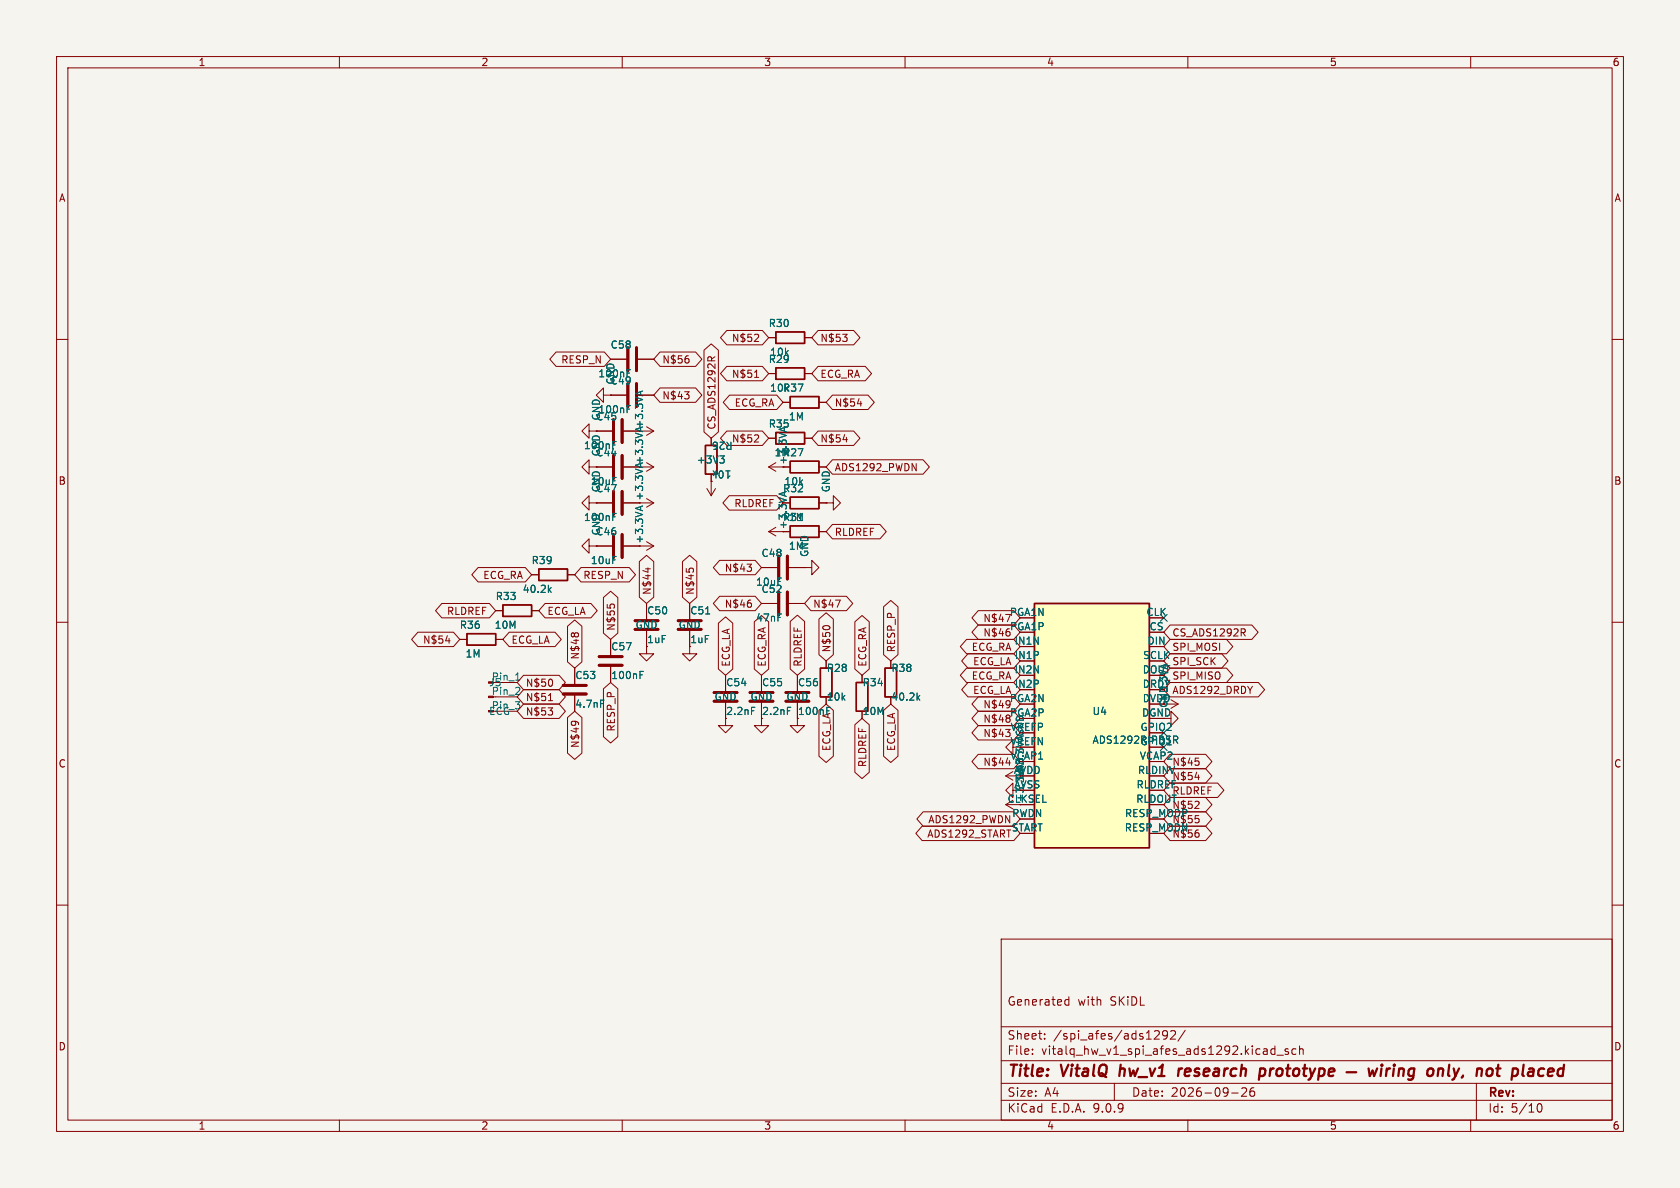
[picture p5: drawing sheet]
<svg xmlns="http://www.w3.org/2000/svg" width="297mm" height="210mm" viewBox="0 0 297 210" stroke-linecap="round" stroke-linejoin="round" font-family="sans-serif">
<path d="M0 0h297v210h-297z" fill="#f5f4ef" stroke="#f5f4ef" stroke-width=".18"/>
<g fill="none" stroke="#840000" stroke-width=".18">
<path d="M10 10h277v190h-277zM12 12h273v186h-273zM60 10v2M110 10v2M160 10v2M210 10v2M260 10v2M135.9 59.7h1.3M142.2 59.7h1.3M10 60h2M104.1 76.2v-1.3l-1.2 1.3 1.2 1.3v-1.3h1.3M105.4 76.2h.1"/>
<path d="M105.4 76.2h2.8M106.7 69.9v-1.3l-1.3 1.3 1.3 1.2v-1.2h1.2M107.9 69.9h.1M107.9 63.5h2.8M107.9 69.9h2.8M110.2 76.2h5.4M112.8 63.5h2.8M112.8 69.9h2.8M114.3 75.4l1.3 .8M115.6 76.2l-1.3 .8M125.7 77.5v1.2M135.9 66h1.3"/>
<path d="M135.9 77.5h1.3M138.4 71.1h1.3M142.2 66h1.3M142.2 77.5h1.3M144.8 71.1h1.2M285 60h2M104.1 88.9v-1.3l-1.2 1.3 1.2 1.3v-1.3h1.3M104.1 96.5v-1.2l-1.2 1.2 1.2 1.3v-1.3h1.3M104.1 82.6v-1.3l-1.2 1.3 1.2 1.2v-1.2h1.3M105.4 88.9h.1M105.4 96.5h.1M105.4 82.6h.1"/>
<path d="M105.4 96.5h2.8M105.4 88.9h2.8M105.4 82.6h2.8M110.2 96.5h5.4M110.2 88.9h5.4M110.2 82.6h5.4M114.3 95.8l1.3 .7M114.3 81.8l1.3 .8M114.3 88.1l1.3 .8M115.6 96.5l-1.3 .8M115.6 82.6l-1.3 .7M115.6 88.9l-1.3 .8"/>
<path d="M125 86.4l.7 1.2M125.7 85.1h.1M125.7 83.8v3.8M126.5 86.4l-.8 1.2M135.9 82.6h2.5M135.9 82.6l1.3 .7M135.9 94l1.3 .7M135.9 94h2.5M137.2 81.8l-1.3 .8M137.2 93.2l-1.3 .8M144.8 88.9h1.2M144.8 82.6h1.2"/>
<path d="M144.8 94h1.2M146 88.9h1.3v-1.3l1.3 1.3-1.3 1.3v-1.3M146 88.9h.1M10 110h2M81.3 113h1.2M87.6 113h1.3M87.6 108h1.3M94 108h1.2M94 101.6h1.2M100.3 101.6h1.3M101.6 118.1v2.8M107.9 113v2.8"/>
<path d="M107.9 117.9v2.8M114.3 106.7v2.8M114.3 111.5v2.8M134.6 106.7h2.8M134.6 100.3h2.8M134.6 119.4v2.8M139.4 106.7h2.8M139.4 100.3h2.8M142.2 100.3h1.3v-1.2l1.3 1.2-1.3 1.3v-1.3M142.2 100.3h.1M146 116.8v1.3M152.4 119.4v1.3"/>
<path d="M157.5 116.8v1.3M285 110h2M87.6 120.7h3.8M87.6 123.2h3.8M87.6 125.7h3.8M101.6 122.9v2.8M128.3 127v1.3h1.2l-1.2 1.2-1.3-1.2h1.3M134.6 124.2v2.8M177.8 137.2l1.3 .7M177.8 137.2h2.5M179.1 139.7v-1.3l-1.3 1.3 1.3 1.3v-1.3h1.2M179.1 132.1v-1.3l-1.3 1.3 1.3 1.3v-1.3h1.2"/>
<path d="M179.1 136.4l-1.3 .8M205.7 124.5h2.6M207 123.7l1.3 .8M208.3 124.5l-1.3 .7M177.8 142.2l1.3 .8M10 160h2M177 166h108v32h-108zM188.4 177.6h.6M188.4 176.8h.6M189 176.2v1.5M285 160h2M60 198v2"/>
<path d="M110 198v2M160 198v2M177 194.5h108M177 191.5h108M177 187.5h108M177 181.5h108M182.5 186.3v.1M182.5 185.5v.1M184.7 183.6v.1M184.7 182.8v.1M197 191.5v3M204.3 182.2l.5 .1 .2 .3-1 1.1h1"/>
<path d="M206.4 182.8l-.3 .3h-.3l-.3-.3 .2-.5 .4-.1 .2 .1a.99 .99 0 0 1-.3 1.4h-.3M207 182.3l.5-.1 .2 .1 .1 .3-.9 1.1h.9M209.5 182.1l-1.3 2M210 198v2M217.7 193.2h1.2M219.5 192.4l.6-.1 .2 .1 .1 .3-.9 1.1h.9M221.7 192.3a.59 .59 0 0 0-.7 .6v.6l.1 .2 .4 .1 .2-.1 .1-.5-.1-.3h-.5l-.2 .3M224.7 186.1l.3 .3 .4-.1M225.4 184.9v1.5M225.4 185.5l-.4-.1-.3 .3M225.7 186.5h1.2M227.7 185.5l-.3-.1-.2 .2v.2l.5 .2v.3h-.5"/>
<path d="M229.1 185.5l-.4-.1-.3 .3v.4l.1 .2h.6M229.7 185.5l.3-.1 .3 .1 .1 .9M229.7 184.9v1.5M260 198v2M261 191.5v6.5M271.7 195.7l.2-.5 .2-.1a.81 .81 0 0 1 .6 .6 .81 .81 0 0 1-.3 .8h-.4l-.3-.5"/>
</g>
<g fill="none" stroke="#840000" stroke-width=".4">
<path d="M198.1 188.2l-.2 2M208.4 188.9l-.1 1.3M209 188.9l-.4 .1-.2 .3M222.8 189l.2-.1 .6 .1 .1 .3-.1 .5a.66 .66 0 0 1-1 .3M222.8 188.9l-.2 2M238.1 189.5h1.7M241.9 188.9l.3 1.3 .5-.9 .2 .9 .6-1.3M244.2 188.9l-.1 1.3M244.3 188.2v.2M244.3 188.2l-.1 .1 .1 .1M244.3 188.2l.1 .1-.1 .1M245.2 188.9l-.2 1.3"/>
<path d="M245.8 188.9l-.4 .1-.3 .3M246.4 188.9l-.1 1.3M246.5 188.2v.2M246.5 188.2l-.1 .1 .1 .1M246.5 188.2l.1 .1-.1 .1M247.3 189.1a.49 .49 0 0 1 .9 .1l-.1 1M247.4 188.9l-.2 1.3M250 189a.66 .66 0 0 0-1 .3v.5l.1 .3 .2 .1 .6-.1M250 188.9l-.2 1.6a.6 .6 0 0 1-.9 .3M252.5 189.1a.52 .52 0 0 1 .5-.2 .52 .52 0 0 1 .4 .4l-.1 .5a.55 .55 0 0 1-.5 .4 .55 .55 0 0 1-.5-.4zM254.3 189.1a.49 .49 0 0 1 .8 .1l-.1 1M254.3 188.9l-.1 1.3"/>
<path d="M256.2 188.2l-.2 1.7 .3 .3M264.5 188.9h.8M264.9 188.2l-.2 1.7v.2l.4 .1M272.1 190.1l.2 .1 .5-.1M272.2 189l.2-.1 .6 .1"/>
</g>
<g fill="none" stroke="#840000" stroke-width=".51">
<path d="M108.5 74.2v4M110 74.2v4M111 61.5v4M111 67.8v4.1M112.5 61.5v4M112.5 67.8v4.1M108.5 80.5v4.1M108.5 86.9v4M108.5 94.5v4.1M110 80.5v4.1M110 86.9v4M110 94.5v4.1"/>
<path d="M137.7 98.3v4.1M139.2 98.3v4.1M105.9 116.1h4.1M105.9 117.6h4.1M112.3 109.7h4M112.3 111.3h4M137.7 104.6v4.1M139.2 104.6v4.1M99.6 121.2h4M99.6 122.7h4M132.6 122.4h4.1M132.6 124h4.1"/>
</g>
<g fill="none" stroke="#840000" stroke-width=".25">
<path d="M137.2 58.7h5v2h-5zM124.7 78.7h2v5.1h-2zM137.2 65h5v2.1h-5zM137.2 76.5h5v2h-5zM139.7 70.1h5.1v2h-5.1zM139.7 81.5h5.1v2.1h-5.1zM139.7 87.9h5.1v2h-5.1zM139.7 93h5.1v2h-5.1zM82.5 112h5.1v2h-5.1zM88.9 106.9h5.1v2.1h-5.1zM95.2 100.6h5.1v2h-5.1zM145 118.1h2.1v5.1h-2.1z"/>
<path d="M156.5 118.1h2v5.1h-2zM151.4 120.7h2v5h-2z"/>
</g>
<g fill="none" stroke="#006464" stroke-width=".18">
<path d="M108.3 78.7h.4M108.3 78h.6M110.9 66h.4M110.9 65.3h.6M110.9 72.3h.4M110.9 71.7h.6M113.2 69.2v.6M113.6 69.1l-1.3 .4M108.3 91.4h.4M108.3 90.7h.6M113.2 89.6v.6M113.6 89.4l-1.3 .5"/>
<path d="M127.2 80.6h.8l-.4 .5M127.8 81.1l.2 .2v.3l-.2 .3M139 86.9l-1.3 .4M97.1 104.2l.3 .5M97.4 103.9l-.4 .5M113.1 119.3h.5M113.1 118.7h.6M91.1 122.8h.8M91.2 120.2h.7M91.8 121.6v.4M106.2 123.8h.6M139.2 125h.6"/>
<path d="M162.2 123.3l.4 .5M162.6 122.9l-.5 .5"/>
</g>
<path d="M86.4 123.1h.8v.2h-.8z" fill="#840000" stroke="#840000" stroke-width=".18"/>
<path d="M182.9 106.7h20.3v43.2h-20.3z" fill="#ffffc2"/>
<path d="M182.9 106.7h20.3v43.2h-20.3z" fill="none" stroke="#840000" stroke-width=".25"/>
<g fill="none" stroke="#006464" stroke-width=".18">
<path d="M108.3 78.7h.4M108.3 78h.6M110.9 66h.4M110.9 65.3h.6M110.9 72.3h.4M110.9 71.7h.6M113.2 69.2v.6M113.6 69.1l-1.3 .4M108.3 91.4h.4M108.3 90.7h.6M113.2 89.6v.6M113.6 89.4l-1.3 .5"/>
<path d="M127.2 80.6h.8l-.4 .5M127.8 81.1l.2 .2v.3l-.2 .3M139 86.9l-1.3 .4M97.1 104.2l.3 .5M97.4 103.9l-.4 .5M113.1 119.3h.5M113.1 118.7h.6M124.8 108.5h.7M106.2 123.8h.6M132.9 125h.6M139.2 125h.6M146.2 125h.6"/>
<path d="M162.2 123.3l.4 .5M162.6 122.9l-.5 .5M207.5 130.1h.5l.2 .3-.1 .3-.6 .1M207.8 130.8l.4 .6"/>
</g>
<g fill="none" stroke="#840000" stroke-width=".18">
<path d="M128.5 58.4h6.3l1.1 1.3-1.1 1.3h-6.3l-1.1-1.3zM134.1 59.2v.4M135.9 59.7h1.3M142.2 59.7h1.3M144.6 58.4h6.3l1.1 1.3-1.1 1.3h-6.3l-1.1-1.3zM149 59.1h.8l-.5 .5M149.7 59.7v.5M98.3 62.2h8.5l1.1 1.3-1.1 1.3h-8.5l-1.1-1.3zM105.4 76.2h.1M105.4 76.2h2.8M107.9 69.9h.1M107.9 63.5h2.8"/>
<path d="M107.9 69.9h2.8M110.2 76.2h2.8M112.8 63.5h2.8M112.8 69.9h2.8M116.7 68.6h6.3l1.1 1.3-1.1 1.2h-6.3l-1.1-1.2zM116.7 62.2h6.3l1.1 1.3-1.1 1.3h-6.3l-1.1-1.3zM121 69.3h.8l-.4 .4M121.8 69.9v.5M121.8 63.5v.5M124.5 61.9l1.2-1.1 1.3 1.1v14.5l-1.3 1.1-1.2-1.1zM125.1 63.3l.3-.2h.3l.1 .2M125.7 77.5v1.2"/>
<path d="M126.4 63.1l-.6 .4M128.5 64.8h6.3l1.1 1.2-1.1 1.3h-6.3l-1.1-1.3zM128.5 76.2h6.3l1.1 1.3-1.1 1.2h-6.3l-1.1-1.2zM129 69.8h8.3l1.1 1.3-1.1 1.3h-8.3l-1.1-1.3zM133.3 60.4h.8M133.3 78.1h.8M133.4 66.7h.7M134.1 77v.4M135.9 66h1.3M135.9 77.5h1.3M138.4 71.1h1.3M142.2 66h1.3"/>
<path d="M142.2 77.5h1.3M144.6 76.2h6.3l1.1 1.3-1.1 1.2h-6.3l-1.1-1.2zM144.6 64.8h8.4l1.1 1.2-1.1 1.3h-8.4l-1.1-1.3zM144.8 71.1h1.2M147.2 69.8h6.3l1.1 1.3-1.1 1.3h-6.3l-1.2-1.3zM149 77.7h.8M151.6 71.4h.8M105.4 82.6h.1M105.4 88.9h.1M105.4 96.5h.1M105.4 82.6h2.8M105.4 88.9h2.8"/>
<path d="M105.4 96.5h2.8M110.2 82.6h2.8M110.2 88.9h2.8M110.2 96.5h2.8M113 99.3l1.3-1.1 1.3 1.1v6.3l-1.3 1.1-1.3-1.1zM120.6 99.3l1.3-1.1 1.3 1.1v6.3l-1.3 1.1-1.3-1.1zM125.7 85.1h.1M125.7 83.8v1.3M127.2 99.1h6.3l1.1 1.2-1.1 1.3h-6.3l-1.1-1.3zM128.9 87.6h8.4l1.1 1.3-1.1 1.3h-8.4l-1.1-1.3zM132.1 99.7h.7l-.4 .5M144.8 94h1.2"/>
<path d="M144.8 82.6h1.2M144.8 88.9h1.2M146 88.9h.1M147.2 81.3h16l1.1 1.3-1.1 1.2h-16l-1.2-1.2zM147.2 92.7h8.4l1.1 1.3-1.1 1.3h-8.4l-1.2-1.3zM161.2 82l.8 1.2v-1.2M73.9 111.8h6.3l1.1 1.2-1.1 1.3h-6.3l-1.1-1.3zM78.1 106.7h8.4l1.1 1.3-1.1 1.2h-8.4l-1.1-1.2zM78.8 113.3h.8M81.3 113h1.2M84.5 100.3h8.4l1.1 1.3-1.1 1.3h-8.4l-1.1-1.3zM87.6 108h1.3"/>
<path d="M87.6 113h1.3M90 111.8h8.1l1.1 1.2-1.1 1.3h-8.1l-1.1-1.3zM92.6 119.4h6.2l1.2 1.3-1.2 1.2h-6.2l-1.2-1.2zM94 108h1.2M94 101.6h1.2M96.4 106.7h8.1l1.1 1.3-1.1 1.2h-8.1l-1.2-1.2zM100.3 110.7l1.3-1.1 1.3 1.1v6.3l-1.3 1.1-1.3-1.1zM100.3 101.6h1.3M101.1 111.9h.3M101.6 118.1v2.8M101.7 111.9h.4M102.7 100.3h8.5l1.2 1.3-1.2 1.3h-8.5l-1.1-1.3z"/>
<path d="M106.7 105.6l1.2-1.1 1.3 1.1v6.3l-1.3 1.1-1.2-1.1zM107.9 113v2.8M107.9 117.9v2.8M108 106.8h.5M114.3 111.5v4.1h1.3l-1.3 1.2-1.3-1.2h1.3M114.3 106.7v2.8M114.5 100.4v.8M121.9 111.5v4.1h1.3l-1.3 1.2-1.3-1.2h1.3M121.9 106.7v2.8M121.9 100.5h.6M127 110.2l1.3-1.1 1.2 1.1v8.1l-1.2 1.1-1.3-1.1zM127.2 105.4h6.3l1.1 1.3-1.1 1.3h-6.3l-1.1-1.3z"/>
<path d="M128.3 119.4v2.8M132.8 106.7v.5M132.8 100.3v.6M133.3 109.9l1.3-1.1 1.3 1.1v8.4l-1.3 1.1-1.3-1.1zM134.6 119.4v2.8M134.6 106.7h2.8M134.6 100.3h2.8M139.4 106.7h2.8M139.4 100.3h2.8M139.7 109.9l1.3-1.2 1.2 1.2v8.4l-1.2 1.1-1.3-1.1zM141 119.4v2.8M142.2 100.3h.1"/>
<path d="M143.4 105.4h6.2l1.2 1.3-1.2 1.3h-6.2l-1.2-1.3zM144.8 109.4l1.2-1.1 1.3 1.1v6.3l-1.3 1.1-1.2-1.1zM145.7 110.7h.8M146 116.8v1.3M147.7 106.1h.8l-.5 1.3M151.1 109.9l1.3-1.1 1.3 1.1v8.4l-1.3 1.1-1.3-1.1zM152.4 119.4v1.3M156.2 107.3l1.3-1.2 1.3 1.2v8.4l-1.3 1.1-1.3-1.1zM157.5 116.8v1.3M170.9 118.1h8.3l1.1 1.3-1.1 1.3h-8.3l-1.1-1.3zM170.9 113h8.3l1.1 1.3-1.1 1.3h-8.3l-1.1-1.3zM171.1 115.6h8.1l1.1 1.2-1.1 1.3h-8.1l-1.1-1.3z"/>
<path d="M172.9 110.5h6.3l1.1 1.3-1.1 1.2h-6.3l-1.1-1.2zM172.9 107.9h6.3l1.1 1.3-1.1 1.3h-6.3l-1.1-1.3zM177.8 108.6h.8l-.5 1.3M178.6 111.9l-.1 .4M206.9 110.5h14.4l1.1 1.3-1.1 1.2h-14.4l-1.2-1.2zM206.9 113h9.9l1.1 1.3-1.1 1.3h-9.9l-1.2-1.3zM206.9 118.1h9.9l1.1 1.3-1.1 1.3h-9.9l-1.2-1.3zM206.9 115.6h9.1l1.1 1.2-1.1 1.3h-9.1l-1.2-1.3zM219.7 111.8l.5 .6M219.9 111.2l.3 .2-.1 .3-.2 .1M92.6 121.9h6.2l1.2 1.3-1.2 1.3h-6.2l-1.2-1.3zM92.6 124.5h6.2l1.2 1.2-1.2 1.3h-6.2l-1.2-1.3z"/>
<path d="M96.9 125.1h.8l-.4 .5M97 123.9h.7M97.6 120.3v.8M97.6 125.7v.6M100.3 126.8l1.3-1.1 1.3 1.1v6.3l-1.3 1.1-1.3-1.1zM101.1 127.6h.9M101.5 127.5l.2 .1M101.6 122.9v2.8M106.7 121.8l1.2-1.1 1.3 1.1v8.4l-1.3 1.1-1.2-1.1zM128.3 124.2v2.8M134.6 124.2v4.1h1.3l-1.3 1.2-1.3-1.2h1.3M141 124.2v4.1h1.2l-1.2 1.2-1.3-1.2h1.3"/>
<path d="M144.8 125.6l1.2-1.1 1.3 1.1v8.1l-1.3 1.1-1.2-1.1zM151.1 128.1l1.3-1.1 1.3 1.1v8.4l-1.3 1.1-1.3-1.1zM156.2 125.6l1.3-1.1 1.3 1.1v8.1l-1.3 1.1-1.3-1.1zM171.1 120.6h8.1l1.1 1.3-1.1 1.3h-8.1l-1.1-1.3zM172.9 128.3h6.3l1.1 1.2-1.1 1.3h-6.3l-1.1-1.3zM172.9 125.7h6.3l1.1 1.3-1.1 1.3h-6.3l-1.1-1.3zM172.9 123.2h6.3l1.1 1.3-1.1 1.2h-6.3l-1.1-1.2zM172.9 133.3h6.3l1.1 1.3-1.1 1.3h-6.3l-1.1-1.3zM177.8 128.9h.8M177.8 134.9h.8M178.6 127.2v.2M178.6 129.7v.3"/>
<path d="M205.7 127h1.3v-1.3l1.3 1.3-1.3 1.3v-1.3M206.9 133.3h6.2l1.2 1.3-1.2 1.3h-6.2l-1.2-1.3zM206.9 138.4h8.4l1.1 1.3-1.1 1.3h-8.4l-1.2-1.3zM206.9 135.9h6.2l1.2 1.3-1.2 1.2h-6.2l-1.2-1.2zM206.9 120.6h15.6l1.1 1.3-1.1 1.3h-15.6l-1.2-1.3zM211.3 137.4h.7M211.9 134.6v.6M221.4 121.3l-.4 .7M163 146h16.2l1.1 1.3-1.1 1.3h-16.2l-1.1-1.3zM163.2 143.5h16l1.1 1.3-1.1 1.3h-16l-1.1-1.3zM177.8 144.2l.7 1.3v-1.3M206.9 146h6.2l1.2 1.3-1.2 1.3h-6.2l-1.2-1.3z"/>
<path d="M206.9 143.5h6.2l1.2 1.3-1.2 1.3h-6.2l-1.2-1.3zM206.9 141h6.2l1.2 1.2-1.2 1.3h-6.2l-1.2-1.3zM211.2 142.9h.8M211.9 141.8v.4M211.9 144.8v.5M211.9 147.3v.6"/>
</g>
<path d="M119.9 109.7h4.1M119.9 111.3h4.1M126.2 122.4h4.1M126.2 124h4.1M138.9 122.4h4.1M138.9 124h4.1" fill="none" stroke="#840000" stroke-width=".51"/>
<path d="M205.1 108.6l1.2 1.2M206.3 108.6l-1.2 1.2M205.1 131.5l1.2 1.2M205.1 128.9l1.2 1.2M206.3 131.5l-1.2 1.2M206.3 128.9l-1.2 1.2" fill="none" stroke="#000084" stroke-width=".18"/>
<g font-size="2.8" fill="#840000">
<text x="178" y="190.9">Title:</text>
<text x="187.7" y="190.9">VitalQ</text>
<text x="198.7" y="190.9">hw_v1</text>
<text x="209.9" y="190.9">research</text>
<text x="225.1" y="190.9">prototype</text>
<text x="257.2" y="190.9">only,</text>
<text x="266.7" y="190.9">not</text>
<text x="273.8" y="190.9">placed</text>
</g>
<g font-size="2.1" fill="#840000">
<text x="178" y="178">Generated</text>
<text x="190.5" y="178">with</text>
<text x="196.3" y="178">SKiDL</text>
<text x="178" y="184">Sheet:</text>
<text x="186.2" y="184">/spi_afes/ads1292/</text>
<text x="178" y="186.7">File:</text>
<text x="184.1" y="186.7">vitalq_hw_v1_spi_afes_ads1292.kicad_sch</text>
<text x="178" y="196.9">KiCad</text>
<text x="178" y="194.1">Size:</text>
<text x="184.7" y="194.1">A4</text>
<text x="185.7" y="196.9">E.D.A.</text>
<text x="193.3" y="196.9">9.0.9</text>
<text x="200" y="194.1">Date:</text>
<text x="207" y="194.1">2026-09-26</text>
<text x="263" y="194.3">Rev:</text>
<text x="263" y="196.9">Id:</text>
<text x="267.1" y="196.9">5/10</text>
</g>
<g font-size="1.8" fill="#840000">
<text x="35" y="11.9">1</text>
<text x="85" y="11.9">2</text>
<text x="135" y="11.9">3</text>
<text x="185" y="11.9">4</text>
<text x="235" y="11.9">5</text>
<text x="285" y="11.9">6</text>
<text x="10.3" y="35.9">A</text>
<text x="285.3" y="35.9">A</text>
<text x="99.1" y="64.5">RESP_N</text>
<text x="117" y="64.5">N$56</text>
<text x="129.3" y="60.6">N$52</text>
<text x="144.9" y="60.6">N$53</text>
<text x="117" y="70.8">N$43</text>
<text x="129.3" y="67">N$51</text>
<text x="144.9" y="67">ECG_RA</text>
<text x="126.7" y="76" transform="rotate(-90 126.7 76)">CS_ADS1292R</text>
<text x="129.8" y="72.1">ECG_RA</text>
<text x="147.5" y="72.1">N$54</text>
<text x="113.9" y="82.2" transform="rotate(-90 113.9 82.2)">+3.3VA</text>
<text x="129.3" y="78.4">N$52</text>
<text x="139.3" y="82.2" transform="rotate(-90 139.3 82.2)">+3.3VA</text>
<text x="144.9" y="78.4">N$54</text>
<text x="147.5" y="83.5">ADS1292_PWDN</text>
<text x="10.3" y="85.9">B</text>
<text x="113.9" y="88.6" transform="rotate(-90 113.9 88.6)">+3.3VA</text>
<text x="129.7" y="89.9">RLDREF</text>
<text x="285.3" y="85.9">B</text>
<text x="139.3" y="93.7" transform="rotate(-90 139.3 93.7)">+3.3VA</text>
<text x="147.5" y="94.9">RLDREF</text>
<text x="113.9" y="96.2" transform="rotate(-90 113.9 96.2)">+3.3VA</text>
<text x="128" y="101.3">N$43</text>
<text x="85.3" y="102.6">ECG_RA</text>
<text x="103" y="102.6">RESP_N</text>
<text x="115.3" y="105.3" transform="rotate(-90 115.3 105.3)">N$44</text>
<text x="122.9" y="105.3" transform="rotate(-90 122.9 105.3)">N$45</text>
<text x="128" y="107.6">N$46</text>
<text x="143.7" y="107.6">N$47</text>
<text x="74.7" y="114">N$54</text>
<text x="78.9" y="108.9">RLDREF</text>
<text x="90.3" y="114">ECG_LA</text>
<text x="96.7" y="108.9">ECG_LA</text>
<text x="108.9" y="111.6" transform="rotate(-90 108.9 111.6)">N$55</text>
<text x="114.3" y="113.9">1uF</text>
<text x="121.9" y="113.9">1uF</text>
<text x="173.7" y="112.7">N$46</text>
<text x="173.7" y="110.2">N$47</text>
<text x="207.2" y="112.7">CS_ADS1292R</text>
<text x="102.6" y="116.7" transform="rotate(-90 102.6 116.7)">N$48</text>
<text x="129.2" y="118" transform="rotate(-90 129.2 118)">ECG_LA</text>
<text x="135.6" y="118" transform="rotate(-90 135.6 118)">ECG_RA</text>
<text x="141.9" y="118" transform="rotate(-90 141.9 118)">RLDREF</text>
<text x="147" y="115.4" transform="rotate(-90 147 115.4)">N$50</text>
<text x="153.4" y="118" transform="rotate(-90 153.4 118)">ECG_RA</text>
<text x="158.4" y="115.4" transform="rotate(-90 158.4 115.4)">RESP_P</text>
<text x="171.7" y="115.3">ECG_RA</text>
<text x="171.9" y="117.8">ECG_LA</text>
<text x="207.2" y="115.3">SPI_MOSI</text>
<text x="207.2" y="117.8">SPI_SCK</text>
<text x="92.9" y="121.6">N$50</text>
<text x="92.9" y="124.1">N$51</text>
<text x="146.1" y="124.1">10k</text>
<text x="157.5" y="124.1">40.2k</text>
<text x="171.7" y="120.3">ECG_RA</text>
<text x="171.9" y="122.9">ECG_LA</text>
<text x="173.7" y="125.4">N$49</text>
<text x="207.2" y="122.9">ADS1292_DRDY</text>
<text x="207.2" y="120.3">SPI_MISO</text>
<text x="92.9" y="126.7">N$53</text>
<text x="108.9" y="129.4" transform="rotate(-90 108.9 129.4)">RESP_P</text>
<text x="128.3" y="126.6">2.2nF</text>
<text x="152.4" y="126.6">10M</text>
<text x="173.7" y="130.5">N$43</text>
<text x="173.7" y="128">N$48</text>
<text x="201.8" y="126.7">DGND</text>
<text x="10.3" y="135.9">C</text>
<text x="102.6" y="132.3" transform="rotate(-90 102.6 132.3)">N$49</text>
<text x="153.4" y="135.7" transform="rotate(-90 153.4 135.7)">RLDREF</text>
<text x="158.4" y="132.9" transform="rotate(-90 158.4 132.9)">ECG_LA</text>
<text x="173.7" y="135.6">N$44</text>
<text x="207.2" y="135.6">N$45</text>
<text x="285.3" y="135.9">C</text>
<text x="178" y="142">CLKSEL</text>
<text x="163.8" y="148.3">ADS1292_START</text>
<text x="164" y="145.7">ADS1292_PWDN</text>
<text x="10.3" y="185.9">D</text>
<text x="285.3" y="185.9">D</text>
<text x="35" y="199.9">1</text>
<text x="85" y="199.9">2</text>
<text x="135" y="199.9">3</text>
<text x="185" y="199.9">4</text>
<text x="235" y="199.9">5</text>
<text x="285" y="199.9">6</text>
</g>
<g font-size="1.8" fill="#006464">
<text x="135.8" y="58">R30</text>
<text x="107.9" y="61.8">C58</text>
<text x="135.8" y="64.4">R29</text>
<text x="136" y="63.1">10k</text>
<text x="105.7" y="66.9">100nF</text>
<text x="107.9" y="68.2">C49</text>
<text x="108.8" y="68.1" transform="rotate(-90 108.8 68.1)">GND</text>
<text x="136" y="69.4">10kR37</text>
<text x="105.3" y="74.5">C45</text>
<text x="105.7" y="73.3">100nF</text>
<text x="106.3" y="74.4" transform="rotate(-90 106.3 74.4)">GND</text>
<text x="113.9" y="75.9" transform="rotate(-90 113.9 75.9)">+3.3VA</text>
<text x="129.6" y="77.9" transform="rotate(-180 129.6 77.9)">R26</text>
<text x="135.8" y="75.8">R35</text>
<text x="139.4" y="74.5">1M</text>
<text x="103.1" y="79.6">100nF</text>
<text x="105.3" y="80.9">C44</text>
<text x="106.3" y="80.8" transform="rotate(-90 106.3 80.8)">GND</text>
<text x="123.1" y="82.1">+3V3</text>
<text x="129.4" y="83" transform="rotate(-180 129.4 83)">10k</text>
<text x="136.8" y="80.9">1M</text>
<text x="138.3" y="80.9">R27</text>
<text x="104.4" y="86">10uF</text>
<text x="105.3" y="87.2">C47</text>
<text x="106.3" y="87.1" transform="rotate(-90 106.3 87.1)">GND</text>
<text x="138.3" y="87.2">R32</text>
<text x="138.6" y="86">10k</text>
<text x="146.9" y="87.1" transform="rotate(-90 146.9 87.1)">GND</text>
<text x="103.1" y="92.3">100nF</text>
<text x="105.3" y="94.8">C46</text>
<text x="106.3" y="94.7" transform="rotate(-90 106.3 94.7)">GND</text>
<text x="138.3" y="92.3">R31</text>
<text x="139.4" y="92.3">1M</text>
<text x="93.9" y="99.9">R39</text>
<text x="104.4" y="99.9">10uF</text>
<text x="134.5" y="98.7">C48</text>
<text x="139.4" y="97.4">1M</text>
<text x="143.1" y="98.6" transform="rotate(-90 143.1 98.6)">GND</text>
<text x="87.5" y="106.3">R33</text>
<text x="92.3" y="105">40.2k</text>
<text x="133.6" y="103.7">10uF</text>
<text x="134.5" y="105">C52</text>
<text x="81.2" y="111.4">R36</text>
<text x="87.4" y="111.4">10M</text>
<text x="112.3" y="111.4">GND</text>
<text x="114.3" y="108.8">C50</text>
<text x="119.9" y="111.4">GND</text>
<text x="121.9" y="108.8">C51</text>
<text x="133.6" y="110.1">47nF</text>
<text x="178.4" y="109">PGA1N</text>
<text x="178.5" y="111.5">PGA1P</text>
<text x="202.6" y="109">CLK</text>
<text x="203.1" y="111.5">CS</text>
<text x="82.2" y="116.4">1M</text>
<text x="108" y="115.2">C57</text>
<text x="146.1" y="119">R28</text>
<text x="157.5" y="119">R38</text>
<text x="179.3" y="114">IN1N</text>
<text x="179.3" y="119.1">IN2N</text>
<text x="179.3" y="116.6">IN1P</text>
<text x="201.9" y="119.1">DOUT</text>
<text x="202" y="116.6">SCLK</text>
<text x="202.8" y="114">DIN</text>
<text x="86.4" y="121.5">J5</text>
<text x="86.8" y="120.4">Pin_1</text>
<text x="86.8" y="122.9">Pin_2</text>
<text x="86.8" y="125.5">Pin_3</text>
<text x="101.6" y="120.2">C53</text>
<text x="101.6" y="125.3">4.7nF</text>
<text x="108" y="120.2">100nF</text>
<text x="126.2" y="124.1">GND</text>
<text x="128.3" y="121.5">C54</text>
<text x="132.6" y="124.1">GND</text>
<text x="134.6" y="121.5">C55</text>
<text x="138.9" y="124.1">GND</text>
<text x="141" y="121.5">C56</text>
<text x="152.4" y="121.5">R34</text>
<text x="178.4" y="124.2">PGA2N</text>
<text x="179.3" y="121.7">IN2P</text>
<text x="201.9" y="121.7">DRDY</text>
<text x="201.9" y="124.2">DVDD</text>
<text x="206.6" y="124.1" transform="rotate(-90 206.6 124.1)">+3.3VA</text>
<text x="206.6" y="125.2" transform="rotate(-90 206.6 125.2)">GND</text>
<text x="86.4" y="126.6">ECG</text>
<text x="134.6" y="126.6">2.2nF</text>
<text x="141" y="126.6">100nF</text>
<text x="178.5" y="126.7">PGA2P</text>
<text x="178.5" y="131.8">VREFN</text>
<text x="178.6" y="129.3">VREFP</text>
<text x="193" y="126.6">U4</text>
<text x="193" y="131.7">ADS1292RIPBSR</text>
<text x="201.5" y="129.3">GPIO2</text>
<text x="201.5" y="131.8">GPIO1</text>
<text x="147" y="132.9" transform="rotate(-90 147 132.9)">ECG_LA</text>
<text x="178.5" y="134.4">VCAP1</text>
<text x="179.1" y="136.9">AVDD</text>
<text x="181.2" y="137.9" transform="rotate(-90 181.2 137.9)">GND</text>
<text x="181.2" y="136.8" transform="rotate(-90 181.2 136.8)">+3.3VA GND</text>
<text x="201.1" y="136.9">RLDINV</text>
<text x="201.4" y="134.4">VCAP2</text>
<text x="179.2" y="139.4">AVSS</text>
<text x="200.8" y="142">RLDOUT</text>
<text x="200.8" y="139.4">RLDREF</text>
<text x="207.2" y="143.2">N$52</text>
<text x="207.2" y="140.7">RLDREF</text>
<text x="207.2" y="138.1">N$54</text>
<text x="178.8" y="147.1">START</text>
<text x="178.8" y="144.5">PWDN</text>
<text x="198.7" y="147.1">RESP_MODN</text>
<text x="198.8" y="144.5">RESP_MODP</text>
<text x="207.2" y="148.3">N$56</text>
<text x="207.2" y="145.7">N$55</text>
</g>
</svg>
